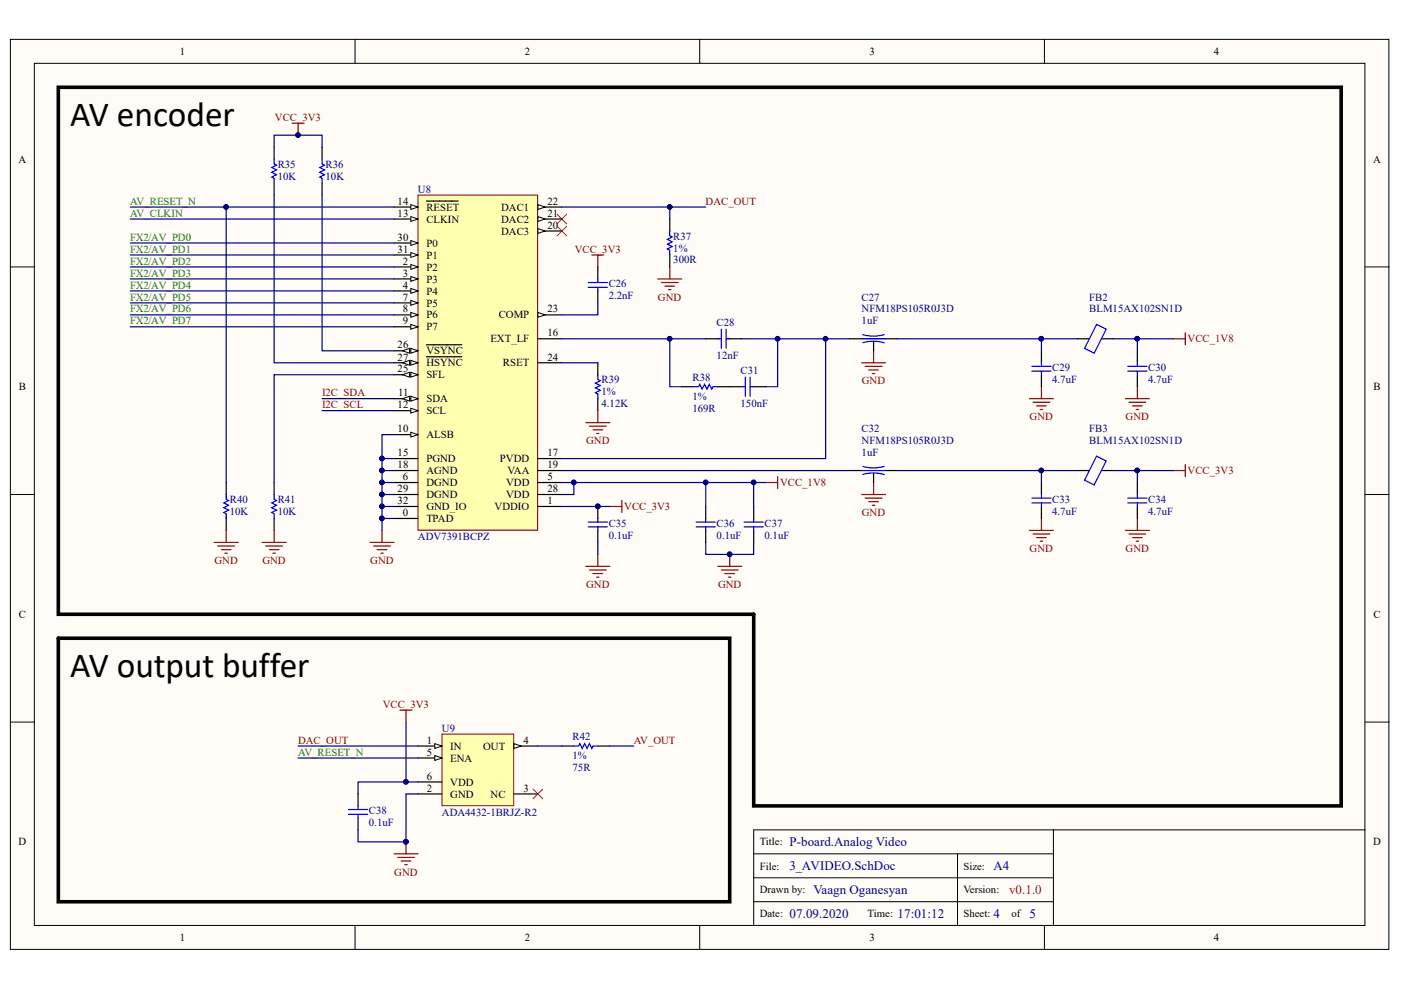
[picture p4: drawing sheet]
<svg xmlns="http://www.w3.org/2000/svg" width="297mm" height="210mm" viewBox="0 0 297 210" stroke-linecap="round" stroke-linejoin="round" font-family="sans-serif">
<g fill="#fffcf8" stroke="#000" stroke-width=".21">
<path d="M2.2 8.3h292.3v193h-292.3z"/>
<path d="M7.3 13.4h282.1v182.8h-282.1z"/>
</g>
<g fill="none" stroke="#000" stroke-width=".21">
<path d="M75.3 8.3v5.1M148.4 8.3v5.1M221.4 8.3v5.1M2.2 56.6h5.1M289.4 56.6h5.1M2.2 104.8h5.1M289.4 104.8h5.1M2.2 153.1h5.1M289.4 153.1h5.1M223.3 176h-63.5v20.3M289.4 176h-66.1v20.3M75.3 196.3v5"/>
<path d="M148.4 196.3v5M159.8 181h63.5M159.8 191.2h63.5M159.8 186.1h63.5M203 181v15.3M221.4 196.3v5"/>
</g>
<g fill="none" stroke="#800000" stroke-width=".25">
<path d="M125.5 54.1h2.5M126.8 54.1v2.5M139.5 59.1h5M140.2 59.9h3.6M142 56.6v2.5M141 60.7h2M141.8 61.4h.5M124.2 89.6h5.1M125 90.4h3.5M125.7 91.1h2.1M126.5 91.9h.5M126.8 87.1v2.5"/>
<path d="M78.5 115h5M79.2 115.8h3.6M80 116.5h2M80.7 117.3h.6M81 112.5v2.5M129.3 107.4h2.5M131.8 106.1v2.6M162.3 102.3h2.6M164.9 101v2.6"/>
</g>
<path d="M118.1 45.4l2 2.1M118.1 48l2 2M120.1 45.4l-2 2.1M120.1 48l-2 2" fill="none" stroke="#f00" stroke-width=".21"/>
<g fill="none" stroke="#000" stroke-width=".25">
<path d="M126.8 56.6v2.5M142 46.4v2.6M142 54.1v2.5M126.8 61.7v2.5M126.8 76.9v2.6M149.6 71.8h2.6M154.7 71.8h2.6M126.8 84.5v2.6M144.5 82h2.6M152.2 82h5.1M159.8 82h2.5M119.1 158.2h2.6"/>
<path d="M126.8 158.2h2.5"/>
</g>
<g fill="none" stroke="#00f" stroke-width=".25">
<path d="M124.7 59.9h4.1M126.8 59.1v.8M142 49v1l.5 .2-1 .6 1 .5-1 .5 1 .5-1 .5 .5 .2v1.1M124.7 60.9h4.1M126.8 79.5v1l.5 .2-1.1 .5 1.1 .5-1.1 .5 1.1 .6-1.1 .5 .6 .2v1M126.8 60.9v.8M152.2 71.8h.7M152.9 69.8v4.1M154 69.8v4.1M154 71.8h.7M158 80v4M159 80v4"/>
<path d="M147.1 82h1l.3-.5 .5 1 .5-1 .5 1 .5-1 .5 1 .3-.5h1M157.3 82h.7M159 82h.8M121.7 158.2h1l.2-.5 .5 1 .6-1 .5 1 .5-1 .5 1 .2-.5h1.1"/>
</g>
<path d="M93.7 155.6h15.2v15.2h-15.2z" fill="#ffffb0" stroke="#800000" stroke-width=".21"/>
<path d="M88.6 158.2h5.1M88.6 168.3h5.1M109 168.3h5" fill="none" stroke="#000" stroke-width=".25"/>
<path d="M92.2 157.7l1.5 .5-1.5 .5z" fill="#fffcf8"/>
<path d="M92.2 157.7l1.5 .5-1.5 .5z" fill="none" stroke="#000" stroke-width=".21"/>
<path d="M88.6 160.7h5.1" fill="none" stroke="#000" stroke-width=".25"/>
<path d="M92.2 160.2l1.5 .5-1.5 .5z" fill="#fffcf8"/>
<path d="M92.2 160.2l1.5 .5-1.5 .5z" fill="none" stroke="#000" stroke-width=".21"/>
<path d="M109 158.2h5" fill="none" stroke="#000" stroke-width=".25"/>
<path d="M109 157.7l1.5 .5-1.5 .5z" fill="#fffcf8"/>
<path d="M109 157.7l1.5 .5-1.5 .5z" fill="none" stroke="#000" stroke-width=".21"/>
<g fill="none" stroke="#000" stroke-width=".25">
<path d="M180.1 71.8h2.6M185.2 72.3v2.1M187.8 71.8h2.5M180.1 99.8h2.6M187.8 99.8h2.5M48 102.3v2.5M48 109.9v2.6M58.1 102.3v2.5M58.1 109.9v2.6M126.8 107.4v2.5M126.8 112.5v2.5M149.6 107.4v2.5"/>
<path d="M149.6 112.5v2.5M159.8 107.4v2.5M159.8 112.5v2.5M185.2 100.3v2M75.9 168.3v2.6M75.9 173.4v2.6M88.6 165.8h5.1"/>
</g>
<g fill="none" stroke="#800000" stroke-width=".25">
<path d="M182.7 76.9h5.1M183.4 77.7h3.6M184.2 78.4h2M185 79.2h.5M185.2 74.4v2.5M248.8 71.8h2.5M251.3 70.6v2.5M248.8 99.8h2.5M251.3 98.5v2.5M45.4 115h5.1M46.2 115.8h3.5M46.9 116.5h2.1"/>
<path d="M47.7 117.3h.5M48 112.5v2.5M55.6 115h5.1M56.3 115.8h3.6M57.1 116.5h2M57.9 117.3h.5M58.1 112.5v2.5M126.8 117.5v2.6M154.7 117.5v2.6M182.7 104.8h5.1M183.4 105.6h3.6M184.2 106.4h2"/>
<path d="M185 107.1h.5M185.2 102.3v2.5M124.2 120.1h5.1M125 120.8h3.5M125.7 121.6h2.1M126.5 122.4h.5M152.2 120.1h5.1M152.9 120.8h3.6M153.7 121.6h2M154.5 122.4h.5M84.8 150.6h2.6M86.1 150.6v2.5"/>
<path d="M86.1 178.5v2.5M83.5 181h5.1M84.3 181.8h3.6M85.1 182.6h2M85.8 183.3h.5"/>
</g>
<g fill="#000080" stroke="#000080" stroke-width=".21">
<circle cx="86.1" cy="178.5" r=".49"/>
<circle cx="126.7" cy="107.4" r=".48"/>
<circle cx="154.7" cy="117.5" r=".48"/>
</g>
<path d="M113 167.3l2.1 2M115.1 167.3l-2.1 2" fill="none" stroke="#f00" stroke-width=".21"/>
<g fill="none" stroke="#00f" stroke-width=".25">
<path d="M182.7 71.8h5.1M182.9 72.7l2-.4 1.3 .1 1.3 .3M187.5 70.9l-2 .4-1.3-.1-1.2-.2M182.7 99.8h5.1M187.5 98.9l-1.3 .2-1.3 .1-1.9-.3M48 104.8v1.1l.5 .2-1.1 .5 1.1 .5-1.1 .5 1.1 .5-1.1 .6 .6 .2v1M58.1 104.8v1.1l.5 .2-1 .5 1 .5-1 .5 1 .5-1 .6 .5 .2v1M124.7 110.7h4.1M124.7 111.7h4.1M126.8 109.9v.8M126.8 111.7v.8M147.6 110.7h4.1"/>
<path d="M147.6 111.7h4.1M149.6 109.9v.8M149.6 111.7v.8M157.8 110.7h4M157.8 111.7h4M159.8 109.9v.8M159.8 111.7v.8M182.9 100.6l1.3-.3h1.3l2 .3M73.9 171.6h4M73.9 172.7h4M75.9 170.9v.7M75.9 172.7v.7"/>
</g>
<path d="M88.6 41.4h25.4v71h-25.4z" fill="#ffffb0" stroke="#800000" stroke-width=".21"/>
<path d="M83.5 56.6h5.1M114 107.4h5.1" fill="none" stroke="#000" stroke-width=".25"/>
<path d="M87.1 56.1l1.5 .5-1.5 .5z" fill="#fffcf8"/>
<path d="M87.1 56.1l1.5 .5-1.5 .5z" fill="none" stroke="#000" stroke-width=".21"/>
<path d="M83.5 59.1h5.1" fill="none" stroke="#000" stroke-width=".25"/>
<path d="M87.1 58.6l1.5 .5-1.5 .5z" fill="#fffcf8"/>
<path d="M87.1 58.6l1.5 .5-1.5 .5z" fill="none" stroke="#000" stroke-width=".21"/>
<path d="M83.5 61.7h5.1" fill="none" stroke="#000" stroke-width=".25"/>
<path d="M87.1 61.2l1.5 .5-1.5 .5z" fill="#fffcf8"/>
<path d="M87.1 61.2l1.5 .5-1.5 .5z" fill="none" stroke="#000" stroke-width=".21"/>
<path d="M83.5 64.2h5.1M83.5 102.3h5.1M114 102.3h5.1" fill="none" stroke="#000" stroke-width=".25"/>
<path d="M87.1 63.7l1.5 .5-1.5 .5z" fill="#fffcf8"/>
<path d="M87.1 63.7l1.5 .5-1.5 .5z" fill="none" stroke="#000" stroke-width=".21"/>
<path d="M83.5 66.8h5.1" fill="none" stroke="#000" stroke-width=".25"/>
<path d="M87.1 66.2l1.5 .6-1.5 .5z" fill="#fffcf8"/>
<path d="M87.1 66.2l1.5 .6-1.5 .5z" fill="none" stroke="#000" stroke-width=".21"/>
<path d="M83.5 69.3h5.1" fill="none" stroke="#000" stroke-width=".25"/>
<path d="M87.1 68.8l1.5 .5-1.5 .5z" fill="#fffcf8"/>
<path d="M87.1 68.8l1.5 .5-1.5 .5z" fill="none" stroke="#000" stroke-width=".21"/>
<path d="M83.5 92.2h5.1" fill="none" stroke="#000" stroke-width=".25"/>
<path d="M87.1 91.6l1.5 .6-1.5 .5z" fill="#fffcf8"/>
<path d="M87.1 91.6l1.5 .6-1.5 .5z" fill="none" stroke="#000" stroke-width=".21"/>
<path d="M83.5 84.5h5.1" fill="none" stroke="#000" stroke-width=".25"/>
<path d="M87.1 84l1.5 .5-1.5 .5z" fill="#fffcf8"/>
<path d="M87.1 84l1.5 .5-1.5 .5z" fill="none" stroke="#000" stroke-width=".21"/>
<path d="M85.3 84.5l1.5-.5v1z" fill="#fffcf8"/>
<path d="M85.3 84.5l1.5-.5v1z" fill="none" stroke="#000" stroke-width=".21"/>
<path d="M83.5 87.1h5.1" fill="none" stroke="#000" stroke-width=".25"/>
<path d="M87.1 86.6l1.5 .5-1.5 .5z" fill="#fffcf8"/>
<path d="M87.1 86.6l1.5 .5-1.5 .5z" fill="none" stroke="#000" stroke-width=".21"/>
<path d="M83.5 46.4h5.1" fill="none" stroke="#000" stroke-width=".25"/>
<path d="M87.1 45.9l1.5 .5-1.5 .5z" fill="#fffcf8"/>
<path d="M87.1 45.9l1.5 .5-1.5 .5z" fill="none" stroke="#000" stroke-width=".21"/>
<path d="M83.5 43.9h5.1" fill="none" stroke="#000" stroke-width=".25"/>
<path d="M87.1 43.4l1.5 .5-1.5 .5z" fill="#fffcf8"/>
<path d="M87.1 43.4l1.5 .5-1.5 .5z" fill="none" stroke="#000" stroke-width=".21"/>
<path d="M90.4 42.6h6.7M114 49h5.1M114 71.8h5.1M83.5 97.2h5.1M83.5 99.8h5.1M114 97.2h5.1M114 99.8h5.1" fill="none" stroke="#000" stroke-width=".25"/>
<path d="M114 48.5l1.6 .5-1.6 .5z" fill="#fffcf8"/>
<path d="M114 48.5l1.6 .5-1.6 .5z" fill="none" stroke="#000" stroke-width=".21"/>
<path d="M114 46.4h5.1" fill="none" stroke="#000" stroke-width=".25"/>
<path d="M114 45.9l1.6 .5-1.6 .5z" fill="#fffcf8"/>
<path d="M114 45.9l1.6 .5-1.6 .5z" fill="none" stroke="#000" stroke-width=".21"/>
<path d="M114 43.9h5.1" fill="none" stroke="#000" stroke-width=".25"/>
<path d="M114 43.4l1.6 .5-1.6 .5z" fill="#fffcf8"/>
<path d="M114 43.4l1.6 .5-1.6 .5z" fill="none" stroke="#000" stroke-width=".21"/>
<path d="M114 66.8h5.1" fill="none" stroke="#000" stroke-width=".25"/>
<path d="M114 66.2l1.6 .6-1.6 .5z" fill="#fffcf8"/>
<path d="M114 66.2l1.6 .6-1.6 .5z" fill="none" stroke="#000" stroke-width=".21"/>
<path d="M83.5 79.5h5.1M114 76.9h5.1" fill="none" stroke="#000" stroke-width=".25"/>
<path d="M87.1 78.9l1.5 .6-1.5 .5z" fill="#fffcf8"/>
<path d="M87.1 78.9l1.5 .6-1.5 .5z" fill="none" stroke="#000" stroke-width=".21"/>
<path d="M85.3 79.5l1.5-.6v1.1z" fill="#fffcf8"/>
<path d="M85.3 79.5l1.5-.6v1.1z" fill="none" stroke="#000" stroke-width=".21"/>
<path d="M83.5 74.4h5.1" fill="none" stroke="#000" stroke-width=".25"/>
<path d="M87.1 73.9l1.5 .5-1.5 .5z" fill="#fffcf8"/>
<path d="M87.1 73.9l1.5 .5-1.5 .5z" fill="none" stroke="#000" stroke-width=".21"/>
<path d="M85.3 74.4l1.5-.5v1z" fill="#fffcf8"/>
<path d="M85.3 74.4l1.5-.5v1z" fill="none" stroke="#000" stroke-width=".21"/>
<path d="M83.5 76.9h5.1M90.4 73.1h7.5" fill="none" stroke="#000" stroke-width=".25"/>
<path d="M87.1 76.4l1.5 .5-1.5 .5z" fill="#fffcf8"/>
<path d="M87.1 76.4l1.5 .5-1.5 .5z" fill="none" stroke="#000" stroke-width=".21"/>
<path d="M85.3 76.9l1.5-.5v1z" fill="#fffcf8"/>
<path d="M85.3 76.9l1.5-.5v1z" fill="none" stroke="#000" stroke-width=".21"/>
<path d="M83.5 54.1h5.1M90.4 75.6h7.5M83.5 104.8h5.1M114 104.8h5.1" fill="none" stroke="#000" stroke-width=".25"/>
<path d="M87.1 53.6l1.5 .5-1.5 .5z" fill="#fffcf8"/>
<path d="M87.1 53.6l1.5 .5-1.5 .5z" fill="none" stroke="#000" stroke-width=".21"/>
<path d="M83.5 51.5h5.1M83.5 107.4h5.1M83.5 109.9h5.1" fill="none" stroke="#000" stroke-width=".25"/>
<path d="M87.1 51l1.5 .5-1.5 .5z" fill="#fffcf8"/>
<path d="M87.1 51l1.5 .5-1.5 .5z" fill="none" stroke="#000" stroke-width=".21"/>
<g fill="none" stroke="#000" stroke-width=".25">
<path d="M58.1 31.2v2.5M58.1 38.8v2.6M68.3 31.2v2.5M68.3 38.8v2.6M220.8 74.4v2.5M220.8 79.5v2.5M228.4 71.8h2.6M233.5 71.8h2.6M241.1 74.4v2.5M241.1 79.5v2.5M228.4 99.8h2.6M233.5 99.8h2.6"/>
<path d="M220.8 102.3v2.5M220.8 107.4v2.5M241.1 102.3v2.5M241.1 107.4v2.5"/>
</g>
<g fill="none" stroke="#00f" stroke-width=".25">
<path d="M58.1 33.7v1.1l.5 .2-1 .5 1 .5-1 .5 1 .5-1 .6 .5 .2v1M68.3 33.7v1.1l.5 .2-1 .5 1 .5-1 .5 1 .5-1 .6 .5 .2v1M218.8 78.7h4M218.8 77.7h4M220.8 76.9v.8M220.8 78.7v.8M232.5 68.8l2 1-2.5 5.1-2-1zM239.1 78.7h4.1M239.1 77.7h4.1M241.1 76.9v.8M241.1 78.7v.8M232.5 96.7l2 1-2.5 5.1-2-1z"/>
<path d="M218.8 106.6h4M218.8 105.6h4M220.8 104.8v.8M220.8 106.6v.8M239.1 106.6h4.1M239.1 105.6h4.1M241.1 104.8v.8M241.1 106.6v.8"/>
</g>
<g fill="none" stroke="#800000" stroke-width=".25">
<path d="M61.9 26.1h2.6M63.2 26.1v2.6M218.3 84.5h5M219 85.3h3.6M219.8 86.1h2M220.5 86.8h.6M220.8 82v2.5M238.6 84.5h5.1M239.4 85.3h3.5M240.1 86.1h2.1M240.9 86.8h.5M241.1 82v2.5"/>
<path d="M218.3 112.5h5M219 113.2h3.6M219.8 114h2M220.5 114.8h.6M220.8 109.9v2.6M238.6 112.5h5.1M239.4 113.2h3.5M240.1 114h2.1M240.9 114.8h.5M241.1 109.9v2.6"/>
</g>
<g fill="#000080" stroke="#000080" stroke-width=".21">
<circle cx="63.2" cy="28.6" r=".48"/>
<circle cx="81" cy="102.3" r=".49"/>
<circle cx="81" cy="99.7" r=".49"/>
<circle cx="81" cy="104.8" r=".49"/>
<circle cx="81" cy="107.4" r=".49"/>
<circle cx="81" cy="109.9" r=".49"/>
<circle cx="142" cy="71.8" r=".48"/>
<circle cx="164.9" cy="71.8" r=".48"/>
<circle cx="81" cy="97.2" r=".49"/>
<circle cx="86.1" cy="165.8" r=".49"/>
<circle cx="86.1" cy="178.5" r=".49"/>
<circle cx="142" cy="43.9" r=".48"/>
<circle cx="121.6" cy="102.3" r=".48"/>
<circle cx="154.7" cy="117.5" r=".48"/>
<circle cx="149.6" cy="102.3" r=".48"/>
<circle cx="159.8" cy="102.3" r=".48"/>
<circle cx="47.9" cy="43.9" r=".48"/>
<circle cx="126.7" cy="107.4" r=".48"/>
<circle cx="175" cy="71.8" r=".48"/>
<circle cx="220.8" cy="99.7" r=".49"/>
<circle cx="220.8" cy="71.8" r=".49"/>
<circle cx="241.1" cy="71.8" r=".49"/>
<circle cx="241.1" cy="99.7" r=".49"/>
</g>
<path d="M12.4 18.5h272v152.4h-124.6v-40.7h-147.4zM12.4 135.3h142.3v55.9h-142.3z" fill="none" stroke="#000" stroke-width=".76"/>
<g fill="none" stroke="#000080" stroke-width=".25">
<path d="M58.1 31.2v-2.5h10.2v2.5M27.6 43.9h55.9M27.6 56.6h55.9M27.6 59.1h55.9M27.6 54.1h55.9M27.6 51.5h55.9M27.6 46.4h55.9M48 43.9v58.4M58.1 41.4v35.5h25.4M68.3 41.4v33h15.2M119.1 43.9h30.5M142 43.9v2.5"/>
<path d="M27.6 61.7h55.9M27.6 64.2h55.9M27.6 66.8h55.9M27.6 69.3h55.9M83.5 79.5h-25.4v22.8M119.1 71.8h22.9v10.2h2.5M119.1 76.9h7.7M126.8 64.2v2.6h-7.7M142 71.8h7.6M157.3 71.8h7.6v10.2h-2.6M164.9 71.8h10.1v25.4h-55.9M175 71.8h5.1"/>
<path d="M190.3 71.8h38.1M220.8 71.8v2.6M236.1 71.8h5v2.6M241.1 71.8h7.7M68.3 84.5h15.2M68.3 87.1h15.2M81 99.8h2.5M83.5 92.2h-2.5v5M83.5 97.2h-2.5v15.3M119.1 99.8h61M190.3 99.8h30.5v2.5M220.8 99.8h7.6"/>
<path d="M236.1 99.8h12.7M241.1 99.8v2.5M81 102.3h2.5M81 104.8h2.5M81 107.4h2.5M81 109.9h2.5M119.1 102.3h2.6v2.5h-2.6M119.1 107.4h10.2M121.7 102.3h40.6M126.8 115v2.5M149.6 115v2.5h10.2v-2.5M149.6 102.3v5.1"/>
<path d="M159.8 102.3v5.1M63.2 158.2h25.4M86.1 153.1v12.7h2.5M114 158.2h5.1M129.3 158.2h5.1M63.2 160.7h25.4M86.1 165.8h-10.2v2.5M88.6 168.3h-2.5v10.2h-10.2v-2.5"/>
</g>
<g font-size="7.5">
<text x="14.9" y="26.7">AV encoder</text>
<text x="14.9" y="143.5">AV output buffer</text>
</g>
<g font-size="2.7" fill="#000080">
<text x="167.4" y="179.4">P-board.Analog Video</text>
<text x="167.4" y="184.5">3_AVIDEO.SchDoc</text>
<text x="210.6" y="184.5">A4</text>
<text x="172.5" y="189.6">Vaagn Oganesyan</text>
<text x="167.4" y="194.7">07.09.2020</text>
<text x="190.3" y="194.7">17:01:12</text>
<text x="210.6" y="194.7">4</text>
<text x="218.3" y="194.7">5</text>
</g>
<text font-size="2.7" fill="#f00" x="213.9" y="189.6">v0.1.0</text>
<g font-size="2.3">
<text x="38.2" y="11.7">1</text>
<text x="111.2" y="11.7">2</text>
<text x="184.3" y="11.7">3</text>
<text x="257.4" y="11.7">4</text>
<text x="3.9" y="34.5">A</text>
<text x="291.1" y="34.5">A</text>
<text x="84.3" y="45.9">13</text>
<text x="84.3" y="43.4">14</text>
<text x="90.4" y="47.2">CLKIN</text>
<text x="90.4" y="44.7">RESET</text>
<text x="106.3" y="47.2">DAC2</text>
<text x="106.3" y="44.7">DAC1</text>
<text x="116.1" y="45.9">21</text>
<text x="116.1" y="43.4">22</text>
<text x="84.3" y="53.6">31</text>
<text x="84.3" y="51">30</text>
<text x="90.4" y="52.3">P0</text>
<text x="106.3" y="49.7">DAC3</text>
<text x="116.1" y="48.5">20</text>
<text x="85.4" y="56.1">2</text>
<text x="85.4" y="58.6">3</text>
<text x="90.4" y="57.4">P2</text>
<text x="90.4" y="59.9">P3</text>
<text x="90.4" y="54.8">P1</text>
<text x="85.4" y="61.2">4</text>
<text x="85.4" y="63.7">7</text>
<text x="90.4" y="62.5">P4</text>
<text x="90.4" y="65">P5</text>
<text x="85.4" y="66.3">8</text>
<text x="85.4" y="68.8">9</text>
<text x="90.4" y="67.5">P6</text>
<text x="90.4" y="70.1">P7</text>
<text x="105.7" y="67.5">COMP</text>
<text x="116.1" y="71.3">16</text>
<text x="116.1" y="66.3">23</text>
<text x="84.3" y="73.9">26</text>
<text x="84.3" y="76.4">27</text>
<text x="90.4" y="75.1">VSYNC</text>
<text x="90.4" y="77.7">HSYNC</text>
<text x="104" y="72.6">EXT_LF</text>
<text x="106.6" y="77.7">RSET</text>
<text x="116.1" y="76.4">24</text>
<text x="4" y="82.8">B</text>
<text x="84.3" y="79">25</text>
<text x="90.4" y="80.2">SFL</text>
<text x="291.2" y="82.8">B</text>
<text x="84.3" y="86.6">12</text>
<text x="84.4" y="84">11</text>
<text x="90.4" y="85.3">SDA</text>
<text x="90.4" y="87.8">SCL</text>
<text x="84.3" y="91.7">10</text>
<text x="90.4" y="92.9">ALSB</text>
<text x="84.3" y="96.7">15</text>
<text x="84.3" y="99.3">18</text>
<text x="85.4" y="101.8">6</text>
<text x="90.4" y="98">PGND</text>
<text x="90.4" y="100.5">AGND</text>
<text x="106" y="98">PVDD</text>
<text x="107.6" y="100.5">VAA</text>
<text x="116.1" y="101.8">5</text>
<text x="116.1" y="96.7">17</text>
<text x="116.1" y="99.3">19</text>
<text x="84.3" y="104.4">29</text>
<text x="84.3" y="106.9">32</text>
<text x="90.4" y="103.1">DGND</text>
<text x="90.4" y="105.6">DGND</text>
<text x="107.3" y="103.1">VDD</text>
<text x="107.3" y="105.6">VDD</text>
<text x="116.1" y="106.9">1</text>
<text x="116.1" y="104.4">28</text>
<text x="85.4" y="109.4">0</text>
<text x="90.4" y="108.2">GND_IO</text>
<text x="90.4" y="110.7">TPAD</text>
<text x="104.9" y="108.2">VDDIO</text>
<text x="4" y="131">C</text>
<text x="291.2" y="131">C</text>
<text x="90.5" y="157.7">1</text>
<text x="90.5" y="160.2">5</text>
<text x="95.5" y="159">IN</text>
<text x="95.5" y="161.5">ENA</text>
<text x="102.4" y="159">OUT</text>
<text x="111" y="157.7">4</text>
<text x="90.5" y="167.8">2</text>
<text x="90.5" y="165.3">6</text>
<text x="95.5" y="166.6">VDD</text>
<text x="111" y="167.8">3</text>
<text x="95.5" y="169.1">GND</text>
<text x="104" y="169.1">NC</text>
<text x="3.9" y="179.2">D</text>
<text x="161.1" y="179.2">Title:</text>
<text x="291.1" y="179.2">D</text>
<text x="161.1" y="184.4">File:</text>
<text x="204.3" y="184.4">Size:</text>
<text x="161.1" y="189.4">Drawn by:</text>
<text x="204.3" y="189.4">Version:</text>
<text x="161.1" y="194.5">Date:</text>
<text x="184" y="194.5">Time:</text>
<text x="204.3" y="194.5">Sheet:</text>
<text x="214.5" y="194.5">of</text>
<text x="38.2" y="199.6">1</text>
<text x="111.2" y="199.6">2</text>
<text x="184.3" y="199.6">3</text>
<text x="257.4" y="199.6">4</text>
</g>
<g font-size="2.3" fill="#800000">
<text x="58.3" y="25.6">VCC_3V3</text>
<text x="149.6" y="43.4">DAC_OUT</text>
<text x="121.9" y="53.6">VCC_3V3</text>
<text x="139.5" y="63.7">GND</text>
<text x="251.8" y="72.6">VCC_1V8</text>
<text x="182.7" y="81.5">GND</text>
<text x="68.3" y="84">I2C_SDA</text>
<text x="68.3" y="86.6">I2C_SCL</text>
<text x="218.3" y="89.1">GND</text>
<text x="238.6" y="89.1">GND</text>
<text x="124.3" y="94.2">GND</text>
<text x="251.8" y="100.5">VCC_3V3</text>
<text x="165.4" y="103.1">VCC_1V8</text>
<text x="132.4" y="108.2">VCC_3V3</text>
<text x="182.7" y="109.4">GND</text>
<text x="45.5" y="119.6">GND</text>
<text x="55.6" y="119.6">GND</text>
<text x="78.5" y="119.6">GND</text>
<text x="218.3" y="117">GND</text>
<text x="238.6" y="117">GND</text>
<text x="124.3" y="124.7">GND</text>
<text x="152.2" y="124.7">GND</text>
<text x="81.2" y="150">VCC_3V3</text>
<text x="63.2" y="157.7">DAC_OUT</text>
<text x="134.4" y="157.7">AV_OUT</text>
<text x="83.6" y="185.6">GND</text>
</g>
<g font-size="2.3" fill="#000080">
<text x="58.9" y="35.5">R35</text>
<text x="69" y="35.5">R36</text>
<text x="58.9" y="38.1">10K</text>
<text x="69" y="38.1">10K</text>
<text x="88.6" y="40.9">U8</text>
<text x="142.8" y="53.3">1%</text>
<text x="142.8" y="50.8">R37</text>
<text x="142.8" y="55.9">300R</text>
<text x="129.1" y="63.5">2.2nF</text>
<text x="129.1" y="60.9">C26</text>
<text x="182.7" y="63.7">C27</text>
<text x="231" y="63.7">FB2</text>
<text x="151.9" y="69">C28</text>
<text x="182.7" y="66.3">NFM18PS105R0J3D</text>
<text x="182.7" y="68.8">1uF</text>
<text x="231" y="66.3">BLM15AX102SN1D</text>
<text x="151.9" y="76.2">12nF</text>
<text x="127.5" y="83.8">1%</text>
<text x="127.5" y="81.3">R39</text>
<text x="146.8" y="80.7">R38</text>
<text x="157" y="79.2">C31</text>
<text x="223.1" y="81.3">4.7uF</text>
<text x="223.1" y="78.7">C29</text>
<text x="243.4" y="81.3">4.7uF</text>
<text x="243.4" y="78.7">C30</text>
<text x="127.5" y="86.3">4.12K</text>
<text x="146.8" y="84.8">1%</text>
<text x="146.8" y="87.3">169R</text>
<text x="157" y="86.3">150nF</text>
<text x="182.7" y="94.2">NFM18PS105R0J3D</text>
<text x="182.7" y="91.7">C32</text>
<text x="231" y="91.7">FB3</text>
<text x="231" y="94.2">BLM15AX102SN1D</text>
<text x="182.7" y="96.7">1uF</text>
<text x="48.7" y="106.7">R40</text>
<text x="58.9" y="106.7">R41</text>
<text x="223.1" y="106.7">C33</text>
<text x="243.4" y="106.7">C34</text>
<text x="48.7" y="109.2">10K</text>
<text x="58.9" y="109.2">10K</text>
<text x="129.1" y="111.7">C35</text>
<text x="151.9" y="111.7">C36</text>
<text x="162.1" y="111.7">C37</text>
<text x="223.1" y="109.2">4.7uF</text>
<text x="243.4" y="109.2">4.7uF</text>
<text x="88.6" y="114.5">ADV7391BCPZ</text>
<text x="129.1" y="114.3">0.1uF</text>
<text x="151.9" y="114.3">0.1uF</text>
<text x="162.1" y="114.3">0.1uF</text>
<text x="93.7" y="155.2">U9</text>
<text x="121.4" y="161">1%</text>
<text x="121.4" y="156.9">R42</text>
<text x="121.4" y="163.5">75R</text>
<text x="78.2" y="172.7">C38</text>
<text x="93.7" y="172.9">ADA4432-1BRJZ-R2</text>
<text x="78.2" y="175.2">0.1uF</text>
</g>
<g font-size="2.3" fill="#008000">
<text x="27.6" y="45.9">AV_CLKIN</text>
<text x="27.6" y="43.4">AV_RESET_N</text>
<text x="27.6" y="51">FX2/AV_PD0</text>
<text x="27.6" y="53.6">FX2/AV_PD1</text>
<text x="27.6" y="58.6">FX2/AV_PD3</text>
<text x="27.6" y="56.1">FX2/AV_PD2</text>
<text x="27.6" y="61.2">FX2/AV_PD4</text>
<text x="27.6" y="63.7">FX2/AV_PD5</text>
<text x="27.6" y="66.3">FX2/AV_PD6</text>
<text x="27.6" y="68.8">FX2/AV_PD7</text>
<text x="63.2" y="160.2">AV_RESET_N</text>
</g>
</svg>
